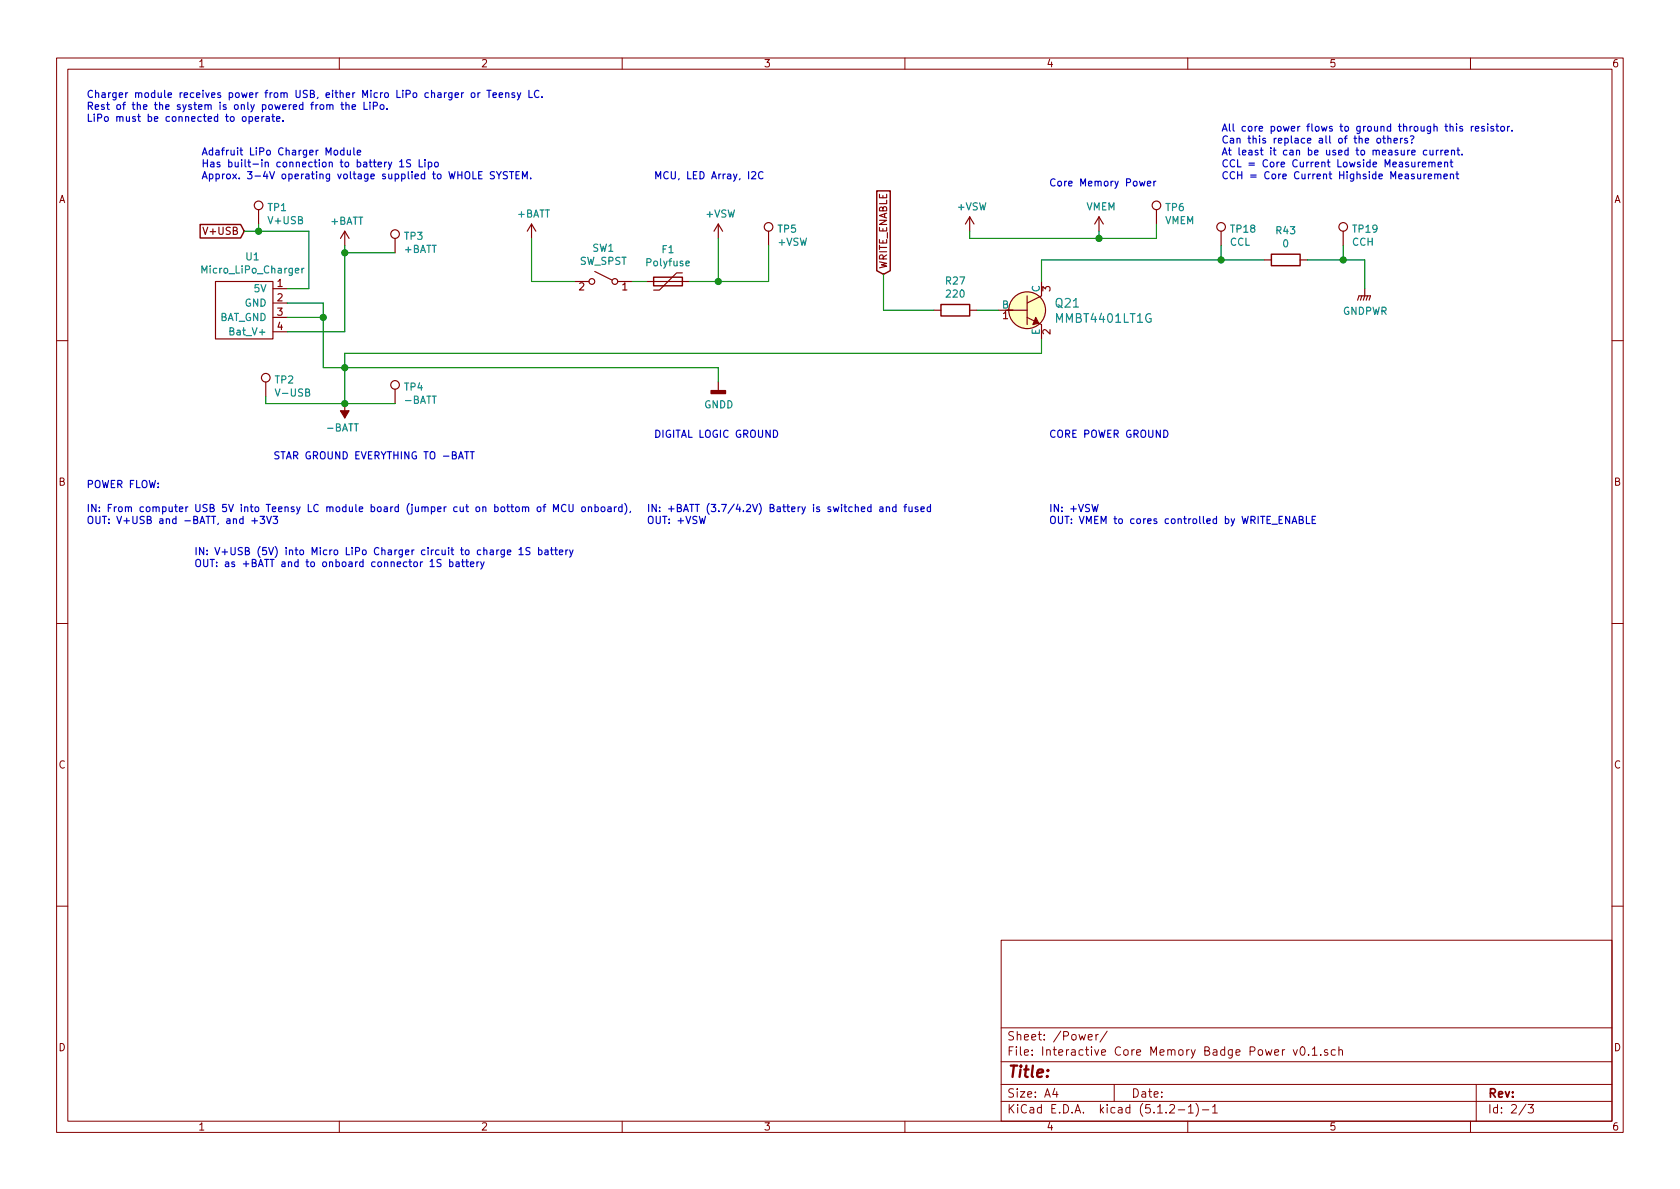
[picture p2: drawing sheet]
<svg xmlns="http://www.w3.org/2000/svg" width="297mm" height="210mm" viewBox="0 0 297 210" stroke-linecap="round" stroke-linejoin="round" font-family="sans-serif">
<g fill="none" stroke="#840000" stroke-width=".18">
<path d="M10 10.3h277v189.9h-277zM12 12.2h273v186.1h-273zM60 10.3v1.9M110 10.3v1.9M160 10.3v1.9M210 10.3v1.9M260 10.3v1.9M10 60.2h2M285 60.2h2M10 110.3h2M285 110.3h2M10 160.2h2"/>
<path d="M177 166.3h108v32h-108zM285 160.2h2M60 198.3v1.9M110 198.3v1.9M160 198.3v1.9M177 194.8h108M177 191.8h108M177 187.8h108M177 181.8h108M186.5 192.5l-.4 1h1M186.8 193v1M192.4 183.4l.7-.1v-.3l-.5-.1-.2 .2 .1 .7h.6"/>
<path d="M193.8 182.9v1M194.2 182.9l-.4 .2v.1M195.8 182.3l-1.3 2M197 191.8v3M206.8 195.5l.2-.2h.4l.2 .2 .1 .3-.1 .2-.8 .8h.9M208.3 196.3h1.2M210 198.3v1.9M210.1 195.8l.4-.5v1.5M210.1 196.8h.9M211.5 195.1a1.71 1.71 0 0 1 0 2.3M212.6 196.3h1.1M214.4 195.8l.4-.5v1.5"/>
<path d="M214.4 196.8h.8M228.7 185.6l.3 1 .4-1M230 185.3l.2-.2a.81 .81 0 0 1 .6 .6 .81 .81 0 0 1-.3 .8l-.1 .1a.79 .79 0 0 1-.4-1.3zM231.4 186.5v.1M232 185.5l.4-.4v1.5M232 186.6h.9M233.5 186.5v.1M234.7 185.7l-.3-.1-.2 .2v.2l.5 .2v.3h-.5M236.1 185.7l-.4-.1-.3 .3v.6l.3 .1 .4-.1M236.7 185.7l.2-.1 .4 .1 .1 .9M236.7 185.1v1.5M260 198.3v1.9"/>
<path d="M261 191.8v6.5M269.8 195.2l-1.2 2M270.2 195.3h.9l-.5 .6 .4 .1v.7l-.2 .1-.6-.1"/>
</g>
<g fill="none" stroke="#840000" stroke-width=".2">
<path d="M45.7 37.1v2.5M94 39.6l-.8 1.3M94 39.6v2.6M94 39.6l.7 1.3M127 39.6l-.8 1.3M127 39.6v2.6M127 39.6l.8 1.3M171.4 38.3l-.7 1.3M171.4 38.3v2.6M171.4 38.3l.8 1.3M194.3 38.3l-.8 1.3M194.3 38.3v2.6"/>
<path d="M194.3 38.3l.8 1.3M204.5 37.1v2.5M38.1 49.8h10.2v10.1h-10.2zM48.3 51h2.5M48.3 53.6h2.5M48.3 56.1h2.5M48.3 58.7h2.5M61 40.9v2.5M61 40.9l-.8 1.3M61 40.9l.7 1.3M69.8 42.2v2.5M101.6 49.8h2.5"/>
<path d="M105.2 48l3 1.5M109.2 49.8h2.6M114.3 49.8h7.6M120.6 48.3h-1l-3 3h-1M135.9 40.9v2.5M165.1 54.9h1.3M171.4 54.9h1.3M176.5 54.9h5.1M181.6 56.1l2.5 1.3v2.5M181.6 52.3v5.1M184.1 49.8v2.5l-2.5 1.3M215.9 40.9v2.5"/>
<path d="M223.5 46h1.3M229.9 46h1.2M237.5 40.9v2.5M240 53.1l.3-.8h2l-.2 .8M240.8 52.3l-.3 .8M241.3 51v1.3l-.3 .8M241.8 52.3l-.2 .8M47 67.6v2.5M61 71.4v2.5M69.8 68.8v2.6M127 67.6v1.5"/>
<circle cx="45.7" cy="36.3" r=".76"/>
<circle cx="204.5" cy="36.3" r=".76"/>
<circle cx="69.8" cy="41.4" r=".76"/>
<circle cx="104.6" cy="49.8" r=".51"/>
<circle cx="108.7" cy="49.8" r=".51"/>
<circle cx="135.9" cy="40.1" r=".76"/>
<circle cx="181.6" cy="54.9" r="3.3"/>
<circle cx="215.9" cy="40.1" r=".76"/>
<circle cx="237.5" cy="40.1" r=".76"/>
<circle cx="47" cy="66.8" r=".76"/>
<circle cx="69.8" cy="68.1" r=".76"/>
</g>
<path d="M35.4 39.7h7.1l.7 1.2-.7 1.2h-7.1zM155 33.8h2.4v14.1l-1.2 .6-1.2-.6zM115.6 49h5v1.5h-5zM166.4 53.8h5v2.1h-5zM224.8 45h5.1v2h-5.1z" fill="none" stroke="#840000" stroke-width=".25"/>
<path d="M40.7 58.6l.5-.1 .1-.2v-.2l-.6-.1v1.2h.4l.2-.1 .1-.3-.3-.2M53.4 47.4v.9M53.7 47.4l-.2 .1-.1 .2M121.3 46.6l.6-.1-.1-.3h-.3l-.2 .1v.7h.5" fill="none" stroke="#008484" stroke-width=".2"/>
<g fill="none" stroke="#008400" stroke-width=".2">
<path d="M45.7 39.6v1.3M204.5 39.6v2.6h-33.1v-1.3M43.2 40.9h11.4v10.1h-3.8M50.8 53.6h6.3v11.4h69.9v2.6M50.8 56.1h6.3M61 43.4v15.3h-10.2M61 44.7h8.8M94 42.2v7.6h7.6M111.8 49.8h2.5M127 42.2v7.6M135.9 43.4v6.4h-14M156.2 48.5v6.4h8.9"/>
<path d="M172.7 54.9h3.8M184.1 59.9v2.6h-123.1v8.9M194.3 40.9v1.3M215.9 43.4v2.6M223.5 46h-39.4v3.8M231.1 46h10.2v5M237.5 43.4v2.6M47 70.1v1.3h22.8"/>
</g>
<g fill="none" stroke="#0000c2" stroke-width=".2">
<path d="M57.8 18.6l.2-.1 .3 .1v.7M57.8 18.5v.8M58.3 18.7l.2-.2 .3 .1 .1 .7M60.3 18.5h.5M60.5 18.1v1.1l.3 .1M61.2 18.6l.1-.1 .3 .1 .1 .7M61.2 18.1v1.2M62.3 18.9l.6-.1-.1-.2-.4-.1-.1 .2v.6h.5M64.4 18.1v1.2h.6M65.4 18.5v.8M66 18.7h.6l.1-.5-.2-.1h-.5v1.2M67.3 18.6l.3-.1 .3 .2-.1 .6h-.3l-.3-.2z"/>
<path d="M68.4 19.2v.1M81.6 16.4v.8M82 16.4l-.4 .2M83.4 16.5l.3-.1 .2 .1 .1 .5-.2 .2h-.3l-.1-.1zM84.5 16.4v.8M84.9 16.4l-.4 .2M86.1 16h.7M86.5 16v1.2M87.2 16.8l.6-.1-.1-.2-.3-.1-.2 .2v.6h.5M88.3 16.8l.6-.1-.1-.2-.4-.1-.1 .2v.6h.5M89.4 16.5l.2-.1 .3 .1 .1 .7M89.4 16.4v.8"/>
<path d="M91 16.5l-.3-.1-.2 .2 .1 .2 .4 .1v.3h-.5M91.5 16.4l.3 .8M92.1 16.4l-.5 1.1-.1 .2M93.5 16v1.2h.6M95.3 16.1a.6 .6 0 0 0-.9 .4 .6 .6 0 0 0 .6 .7l.3-.1M95.8 17.1v.1M44 20.7l.4-.1 .3 .2-.2 .6h-.5M44 20.6v1.3M45.1 21l.6-.1v-.2l-.4-.1-.2 .2 .1 .6h.5M46.3 20.6v.9M46.7 20.6l-.3 .1-.1 .1M47.1 20.7h.5v.8"/>
<path d="M47.6 20.9l-.4 .1-.2 .2 .1 .2h.5M48.1 20.6h.4M48.2 20.2v1.1l.3 .2M48.9 21l.6-.1-.1-.2-.3-.1-.2 .2v.6h.5M50 21.3v.2M59.1 26.7l.2-.1 .4 .1v.5l-.1 .2h-.3l-.2-.1zM60.8 26.6h-.3l-.3 .2 .1 .6h.5M60.8 26.1v1.3M61.4 26.6l.1 .8h.3l.2-.1M62 26.6v.8M62.6 26.1v1.1l.1 .2M63.2 27l.6-.1-.1-.3h-.4l-.1 .1v.7h.5"/>
<path d="M68.4 28.7l-.4 .2M68.7 28.7l.3 .8M69.3 28.7l-.4 1.1-.2 .1M70.7 28.6l.3-.4v1.3M70.7 29.5h.7M72.6 28.3l-.5-.1-.2 .2 .1 .4 .5 .2 .1 .3-.2 .2h-.5M74.1 28.2v1.3h.6M75.1 28.2v.2M75.1 28.7v.8M75.7 28.7h.4l.3 .2-.2 .6h-.5M75.7 28.7v1.2M77 28.7h.3l.2 .2v.4l-.2 .2h-.3l-.2-.2z"/>
<path d="M84.6 31h.5M85.2 30.3h-.6v1.3h.6M87.4 30.4l-.5-.1-.2 .2v.3l.6 .3 .1 .3-.2 .2h-.5M87.8 30.3l.4 .7 .4-.7M88.2 31v.6M89.7 30.4l-.5-.1-.2 .3 .1 .3 .6 .2v.4l-.2 .1h-.5M90.1 30.3h.7M90.4 30.3v1.3M91.2 31h.4M91.8 30.3h-.6v1.3h.6M92.4 31.6v-1.3l.4 1 .4-1v1.3M93.8 31.5v.1"/>
<path d="M132.9 30.5l.5-.2 .2 .4-.8 .9h.8M134.9 30.5a.51 .51 0 0 0-.6 0 .51 .51 0 0 0-.2 .6 .46 .46 0 0 0 .3 .5 .46 .46 0 0 0 .5-.1M201.5 32l.2 .9 .3-.6 .2 .6 .2-.9M202.9 32.5l.6-.1-.1-.3-.4-.1-.1 .2v.6h.5M204 32v.9M204.4 32l-.4 .3M243.6 24.5h.3l.2 .2-.1 .5-.3 .1-.3-.2zM244.5 24.5h.5M244.7 24v1.1l.3 .2M245.4 24.6l.2-.1h.3v.8M245.4 24v1.3M246.5 24.9l.6-.1-.1-.3h-.3l-.2 .1v.6h.5"/>
<path d="M247.6 24.5v.8M248 24.5l-.4 .2M248.8 24.5h-.3l-.2 .1 .1 .2 .4 .1v.3h-.5M249.4 24.1l.4-.1 .2 .2-.4 .6M249.6 25.2v.1M249.6 27l.6-.1v-.3h-.4l-.2 .1 .1 .7h.5M250.8 28.7v.8M251.1 28.7h-.2l-.1 .2M251.5 29.1l.6-.1-.1-.3h-.3l-.2 .1 .1 .7h.4M251.8 30.8v.8M252.1 30.8l-.3 .2M252.3 26.6h-.4l-.2 .2 .1 .6h.5"/>
<path d="M252.5 31.2l.6-.1v-.3h-.4l-.2 .2 .1 .6h.5M252.6 28.8l.2-.1h.3l.1 .8M252.6 28.7v.8M252.8 26.6l.1 .8h.3l.2-.1M253.2 28.8l.2-.1h.3v.8M253.4 26.6v.8M253.7 30.9l.1-.1h.4v.8M253.7 30.8v.8M254 26.6v.8M254.2 31l.2-.2h.3l.1 .8M254.3 29.1l.6-.1-.1-.3h-.3l-.2 .1v.7h.5M254.3 26.6l-.3 .2"/>
<path d="M254.8 26.6v.8M255.1 26.6h-.2l-.1 .2M255.3 31.2l.6-.1v-.3h-.4l-.2 .2 .1 .6h.5M255.4 28.8l.2-.1h.3l.1 .8M255.4 28.7v.8M255.5 27l.6-.1-.1-.3h-.3l-.2 .1v.7h.5M256.4 22.5l.2-.2 .3 .1v.8M256.4 28.7h.5M256.4 30.9l.2-.1h.3l.1 .8M256.4 30.8v.8M256.6 28.2v1.1l.3 .2M256.6 26.7l.2-.1h.3l.1 .8"/>
<path d="M256.6 26.6v.8M257.4 30.8h.5M257.5 21.9v.1M257.5 22.3v.9M257.6 30.3v1.1l.3 .2M257.6 26.6h.5M257.8 26.1v1.1l.3 .2M258.5 27.3v.1M258.6 22.4l-.3-.1-.2 .2v.2l.5 .1v.3h-.5M260.1 22.3v.9M260.5 22.3l-.3 .1-.1 .2M260.9 22.8l.6-.1-.1-.3-.4-.1-.1 .2v.6h.5"/>
<path d="M262.4 22.4l-.3-.1-.1 .2v.2l.4 .1v.3h-.4M263 21.9v.1M263 22.3v.9M264.1 22.4l-.3-.1-.2 .2 .1 .2 .4 .1v.3h-.5M264.5 22.3h.5M264.7 21.9v1.1l.3 .2M265.5 22.4l.3-.1 .2 .3-.1 .5-.3 .1-.3-.2zM266.5 22.3v.9M266.9 22.3l-.4 .3M267.3 23.1v.1M82.1 79.9h.8M82.5 79.9v1.2"/>
<path d="M83.1 79.9h.7M83.5 79.9v1.2M136.8 76.1a.64 .64 0 0 1 .7 .6 .64 .64 0 0 1-.7 .6zM44.5 92.1h1M45 91.6v1M46 91.3h.8l-.4 .5 .3 .1 .1 .4-.3 .3-.5-.1M47.1 91.3l.5 1.3 .4-1.3M48.3 91.3h.8l-.5 .5 .4 .1v.6l-.2 .1-.5-.1M78 99l-.5-.1-.2 .2 .1 .4 .5 .2 .1 .3-.3 .2-.4-.1M79.5 99.4h.4l.2 .2-.1 .5h-.5M79.5 98.9v1.3M80.6 99.4h.5l.1 .8"/>
<path d="M81.2 99.7h-.4l-.2 .2v.2h.6M81.6 99.4h.5M81.8 98.9v1.1l.3 .2M82.3 99.4h.5M82.5 98.9v1.1l.3 .2M83.2 99.8l.6-.1-.1-.3h-.3l-.2 .1v.6h.5M84.3 99.4v.8M84.7 99.4l-.4 .2M85 99.4l.3 .8M85.6 99.4l-.4 1.1-.2 .1M88.2 97.3l-.4 .2M89.2 97.3v1l-.3 .2-.3-.1"/>
<path d="M89.2 97.3h-.4l-.2 .2 .1 .5h.5M89.7 97.7l.6-.1-.1-.3h-.3l-.2 .1 .1 .6h.4M91.8 97.2l.3-.4v1.3M91.8 98.1h.7M92.9 89.8l.2-.2 .3 .1 .1 .8M93.7 96.9l-.5-.1-.2 .1 .1 .5 .5 .2 .1 .3-.2 .2-.5-.1M95.1 89.7l.3-.1 .2 .2-.1 .6-.3 .1-.2-.3zM95.2 97.3h.4l.2 .2-.1 .5h-.5M95.2 96.8v1.3M96 89.6h.5M96.4 97.3h.5v.8M96.5 89.2l-.3 .2v1.1"/>
<path d="M96.9 97.6h-.4l-.2 .2 .1 .2h.5M97.3 97.3h.5M97.5 96.8v1.1l.3 .2M97.9 90.5v-1.3l.4 .9 .4-.9v1.3M98.1 97.3h.5M98.2 96.8v1.1l.4 .2M98.9 97.7l.6-.1-.1-.3h-.3l-.2 .1 .1 .6h.4M100.1 89.3a.6 .6 0 0 0-.9 .5 .6 .6 0 0 0 .6 .7l.3-.2M100.1 97.3v.8M100.4 97.3l-.3 .2M100.6 89.2v1l.2 .3h.3l.2-.3v-1M100.7 97.3l.3 .8"/>
<path d="M101.3 97.3l-.4 1.1-.2 .1M102.9 89.7l.4-.1 .2 .2v.4l-.1 .2-.3 .1-.2-.2zM104 89.8l.2-.2 .3 .1 .1 .8M104 89.6v.9M105.2 89.7l.4-.1 .2 .3-.1 .5h-.5M105.2 89.2v1.3M106.4 89.7l.3-.1 .3 .3-.2 .5-.3 .1-.2-.3zM107.5 89.7h.5l.1 .8M108.1 89.9l-.5 .1-.2 .2 .1 .2h.6M108.6 89.6v.9M109 89.6l-.4 .3M110 89.7l-.4-.1-.2 .3 .1 .5h.5"/>
<path d="M110 89.2v1.3M110.5 89a1.47 1.47 0 0 1 0 2M111.5 90.4l-.1 .2M123.6 91.3l.4 1.3 .2-.9 .2 .9 .3-1.3M155.6 89.7h.5v.8M156.1 89.9l-.4 .1-.2 .2 .1 .2h.5M156.7 89.8l.2-.2 .3 .1 .1 .8M156.7 89.6v.9M158.4 89.7l-.3-.1-.3 .3 .1 .5h.5M158.4 89.2v1.3M159.8 89.6h.5M160.3 89.2l-.3 .2v1.1"/>
<path d="M160.7 89.6l.1 .8 .3 .1 .2-.2M161.3 89.6v.9M162.3 89.7l-.3-.1-.2 .2 .1 .2 .4 .1v.3h-.5M162.8 90l.6-.1v-.2l-.4-.1-.2 .2 .1 .6h.5M164.5 89.7l-.3-.1-.3 .3 .1 .5h.5M164.5 89.2v1.3M193.1 89.2l.3 1.3 .2-.9 .3 .9 .3-1.3M228 91.3v1.3l-.7-1.3v1.3M228.4 92.6l.5-1.3 .4 1.3M228.6 92.2h.6M229.7 91.9h.6l.1-.2-.1-.3-.6-.1v1.3h.5l.3-.3v-.2l-.4-.2M231 91.3v1.3h.6"/>
<path d="M232 91.9h.4M232.6 91.3h-.6v1.3h.6M76 100.2h.8"/>
</g>
<path d="M125.7 69.1h2.6v.5h-2.6z" fill="#840000" stroke="#840000" stroke-width=".25"/>
<g fill="#008400" stroke="#008400" stroke-width=".25">
<circle cx="57.2" cy="56.1" r=".51"/>
<circle cx="61" cy="65" r=".51"/>
<circle cx="45.7" cy="40.9" r=".51"/>
<circle cx="61" cy="44.7" r=".51"/>
<circle cx="61" cy="71.4" r=".51"/>
<circle cx="127" cy="49.8" r=".51"/>
<circle cx="194.3" cy="42.2" r=".51"/>
<circle cx="237.5" cy="46" r=".51"/>
<circle cx="215.9" cy="46" r=".51"/>
</g>
<g fill="#840000" stroke="#840000" stroke-width=".2">
<path d="M60.2 72.6h1.5l-.7 1.3z"/>
<path d="M183.1 56.1l.5 1-1 .3z"/>
</g>
<circle cx="181.6" cy="54.9" r="3.3" fill="#ffffc2" stroke="#ffffc2" stroke-width=".18"/>
<text font-size="2.8" fill="#840000" x="178" y="190.5">Title:</text>
<g font-size="2.1" fill="#008484">
<text x="186.7" y="54.4">Q21</text>
<text x="186.9" y="57.1">MMBT4401LT1G</text>
</g>
<g font-size="2.1" fill="#840000">
<text x="178" y="184">Sheet: /Power/</text>
<text x="178" y="186.7">File: Interactive Core Memory Badge Power v0.1.sch</text>
<text x="178" y="196.9">KiCad E.D.A. kicad (5.1.2-1)-1</text>
<text x="178" y="194.1">Size: A4</text>
<text x="200" y="194.1">Date:</text>
<text x="263" y="194.1">Rev:</text>
<text x="263" y="196.9">Id: 2/3</text>
</g>
<g font-size="1.8" fill="#840000">
<text x="35" y="11.9">1</text>
<text x="85" y="11.9">2</text>
<text x="135" y="11.9">3</text>
<text x="185" y="11.9">4</text>
<text x="235" y="11.9">5</text>
<text x="285" y="11.9">6</text>
<text x="10.4" y="35.9">A</text>
<text x="285.4" y="35.9">A</text>
<text x="36.4" y="41.5">V+USB</text>
<text x="156.8" y="47.7" transform="rotate(-90 156.8 47.7)">WRITE_ENABLE</text>
<text x="49" y="50.7">1</text>
<text x="49" y="53.3">2</text>
<text x="102.4" y="51.4">2</text>
<text x="110" y="51.4">1</text>
<text x="185.7" y="51.5" transform="rotate(-90 185.7 51.5)">3</text>
<text x="49" y="55.8">3</text>
<text x="49" y="58.4">4</text>
<text x="177.3" y="56.4">1</text>
<text x="185.7" y="59.2" transform="rotate(-90 185.7 59.2)">2</text>
<text x="10.4" y="85.9">B</text>
<text x="285.4" y="85.9">B</text>
<text x="10.4" y="135.9">C</text>
<text x="285.4" y="135.9">C</text>
<text x="10.4" y="185.9">D</text>
<text x="285.4" y="185.9">D</text>
<text x="35" y="199.9">1</text>
<text x="85" y="199.9">2</text>
<text x="135" y="199.9">3</text>
<text x="185" y="199.9">4</text>
<text x="235" y="199.9">5</text>
<text x="285" y="199.9">6</text>
</g>
<g font-size="1.8" fill="#0000c2">
<text x="15.2" y="17.3">Charger module receives power from USB, either Micro LiPo charger or Teensy LC.</text>
<text x="15.2" y="19.4">Rest of the the system is only powered from the LiPo.</text>
<text x="15.2" y="21.5">LiPo must be connected to operate.</text>
<text x="215.9" y="23.3">All core power flows to ground through this resistor.</text>
<text x="35.6" y="27.5">Adafruit LiPo Charger Module</text>
<text x="35.6" y="29.6">Has built-in connection to battery 1S Lipo</text>
<text x="215.9" y="25.4">Can this replace all of the others?</text>
<text x="215.9" y="27.5">At least it can be used to measure current.</text>
<text x="215.9" y="29.6">CCL = Core Current Lowside Measurement</text>
<text x="35.6" y="31.7">Approx. 3-4V operating voltage supplied to WHOLE SYSTEM.</text>
<text x="115.6" y="31.7">MCU, LED Array, I2C</text>
<text x="185.4" y="33">Core Memory Power</text>
<text x="215.9" y="31.7">CCH = Core Current Highside Measurement</text>
<text x="115.6" y="77.4">DIGITAL LOGIC GROUND</text>
<text x="185.4" y="77.4">CORE POWER GROUND</text>
<text x="48.3" y="81.2">STAR GROUND EVERYTHING TO -BATT</text>
<text x="15.2" y="86.3">POWER FLOW:</text>
<text x="15.2" y="90.5">IN: From computer USB 5V into Teensy LC module board (jumper cut on bottom of MCU onboard),</text>
<text x="15.2" y="92.7">OUT: V+USB and -BATT, and +3V3</text>
<text x="114.3" y="90.5">IN: +BATT (3.7/4.2V) Battery is switched and fused</text>
<text x="114.3" y="92.7">OUT: +VSW</text>
<text x="185.4" y="90.5">IN: +VSW</text>
<text x="185.4" y="92.7">OUT: VMEM to cores controlled by WRITE_ENABLE</text>
<text x="34.3" y="98.2">IN: V+USB (5V) into Micro LiPo Charger circuit to charge 1S battery</text>
<text x="34.3" y="100.3">OUT: as +BATT and to onboard connector 1S battery</text>
</g>
<g font-size="1.8" fill="#008484">
<text x="47.4" y="37.3">TP1</text>
<text x="47.5" y="39.6">V+USB</text>
<text x="58.5" y="39.7">+BATT</text>
<text x="91.5" y="38.5">+BATT</text>
<text x="124.9" y="38.5">+VSW</text>
<text x="137.6" y="41.1">TP5</text>
<text x="169.3" y="37.2">+VSW</text>
<text x="192" y="37.2">VMEM</text>
<text x="206" y="39.6">VMEM</text>
<text x="206.1" y="37.3">TP6</text>
<text x="217.7" y="41.1">TP18</text>
<text x="225.7" y="41.4">R43</text>
<text x="239.3" y="41.1">TP19</text>
<text x="43.5" y="46">U1</text>
<text x="71.5" y="44.7">+BATT</text>
<text x="71.5" y="42.4">TP3</text>
<text x="102.5" y="46.8">SW_SPST</text>
<text x="104.8" y="44.5">SW1</text>
<text x="114.4" y="47.1">Polyfuse</text>
<text x="117.1" y="44.8">F1</text>
<text x="137.6" y="43.5">+VSW</text>
<text x="217.4" y="43.5">CCL</text>
<text x="226.8" y="43.7">0</text>
<text x="239.1" y="43.5">CCH</text>
<text x="36" y="48.4">Micro_LiPo_Charger</text>
<text x="45.1" y="51.7">5V</text>
<text x="167.3" y="50.3">R27</text>
<text x="167.4" y="52.6">220</text>
<text x="183.8" y="51.7" transform="rotate(-90 183.8 51.7)">C</text>
<text x="38.7" y="56.8">BAT_GND</text>
<text x="41.2" y="59.3">Bat_V+</text>
<text x="43.3" y="54.2">GND</text>
<text x="177.2" y="54.6">B</text>
<text x="183.8" y="59.3" transform="rotate(-90 183.8 59.3)">E</text>
<text x="237.4" y="55.7">GNDPWR</text>
<text x="48.7" y="67.8">TP2</text>
<text x="49" y="70.1">V-USB</text>
<text x="71.5" y="69.1">TP4</text>
<text x="71.7" y="71.4">-BATT</text>
<text x="57.9" y="76.3">-BATT</text>
<text x="124.5" y="72.2">GNDD</text>
</g>
</svg>
